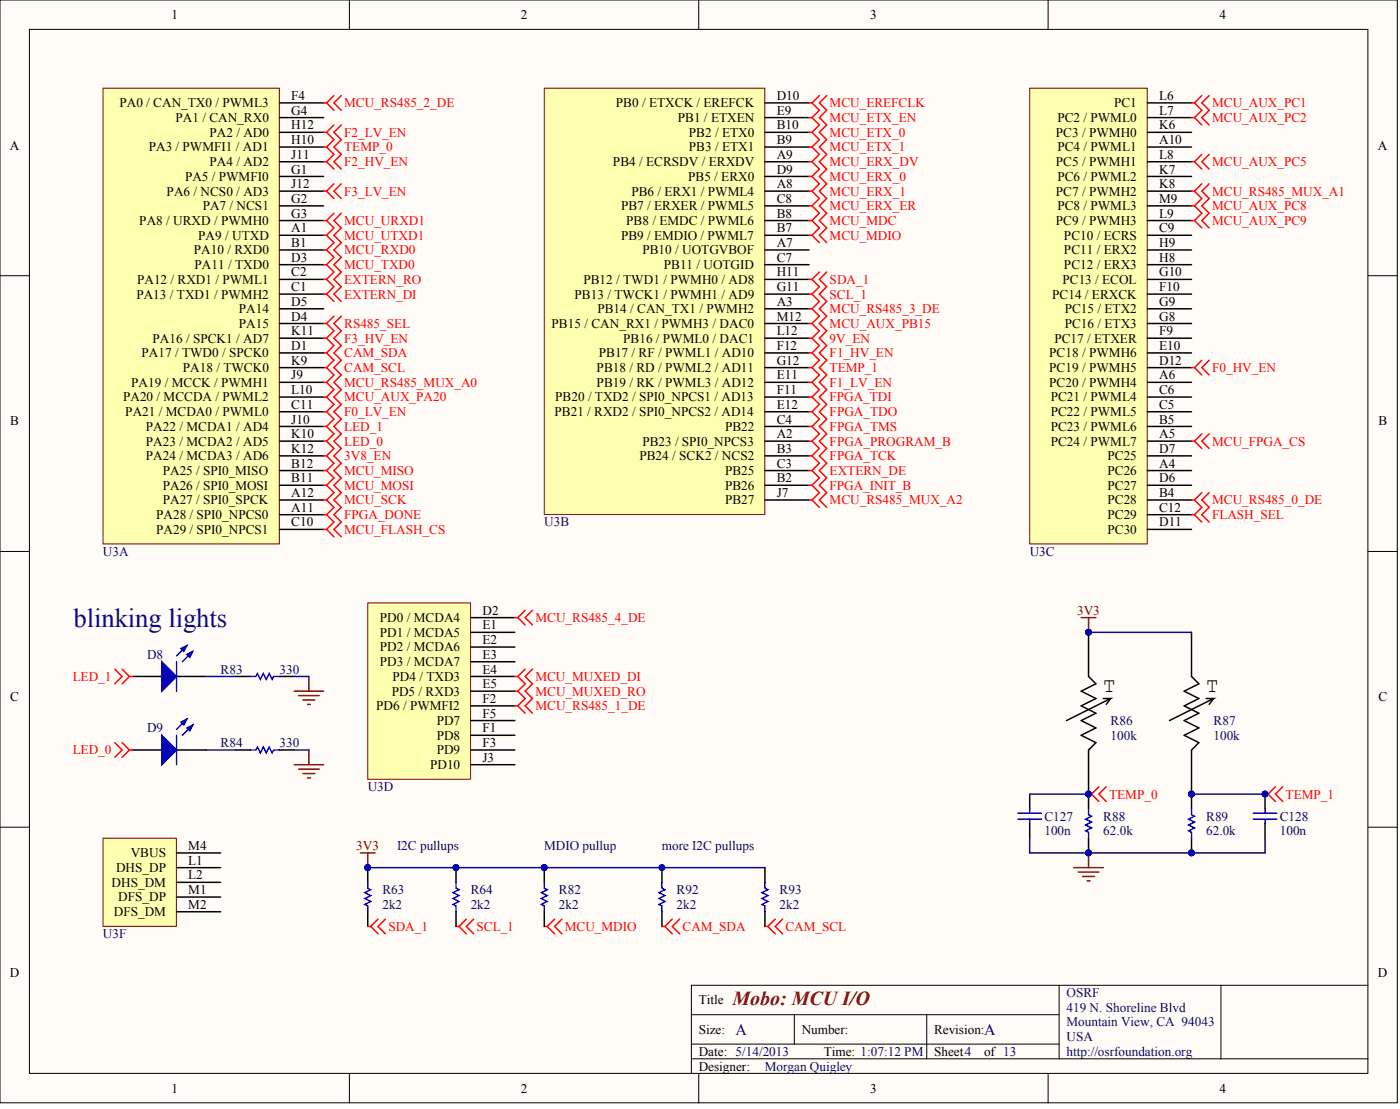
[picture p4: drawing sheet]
<svg xmlns="http://www.w3.org/2000/svg" width="401mm" height="318mm" viewBox="0 0 401 318" stroke-linecap="round" stroke-linejoin="round" font-family="sans-serif">
<g fill="#fffcf8" stroke="#000" stroke-width=".29">
<path d="M0 0h400.7v316.1h-400.7z"/>
<path d="M8.4 8.4h383.9v299.2h-383.9z"/>
</g>
<g fill="none" stroke="#000" stroke-width=".29">
<path d="M100.2 0v8.4M200.4 0v8.4M300.5 0v8.4M0 79h8.4M392.3 79h8.4M0 158.1h8.4M392.3 158.1h8.4M0 237.1h8.4M392.3 237.1h8.4M198.3 290.8h105.4M198.3 299.3h105.4M227.8 290.8v8.5"/>
<path d="M265.7 290.8v12.7M303.7 282.4v21.1M350.1 282.4h-151.8v25.3M392.3 282.4h-42.2v21.1M100.2 307.7v8.4M198.3 303.5h194M200.4 307.7v8.4M300.5 307.7v8.4"/>
</g>
<path d="M95.8 99l-2.2 2.2M97.9 99l-2.1 2.2 2.1 2.1-2.1 2.1 2.1 2.1M92.8 101.2h.8M92.8 105.4h.8M93.6 101.2l2.2 2.1-2.2 2.1M93.6 105.4l2.2 2.1" fill="none" stroke="#f00" stroke-width=".42"/>
<path d="M29.5 25.3h50.6v130.6h-50.6z" fill="#ffffb0" stroke="#800000" stroke-width=".29"/>
<g fill="none" stroke="#000" stroke-width=".42">
<path d="M80.1 37.9h12.7M80.1 33.7h12.7M80.1 29.5h12.7M80.1 42.1h12.7M80.1 54.8h12.7M80.1 46.4h12.7M80.1 59h12.7M80.1 50.6h12.7M80.1 75.9h12.7M80.1 71.6h12.7M80.1 63.2h12.7M80.1 67.4h12.7"/>
<path d="M80.1 92.7h12.7M80.1 96.9h12.7M80.1 88.5h12.7M80.1 80.1h12.7M80.1 84.3h12.7M80.1 105.4h12.7M80.1 101.2h12.7M80.1 118h12.7M80.1 109.6h12.7M80.1 113.8h12.7M80.1 139.1h12.7M80.1 122.2h12.7"/>
<path d="M80.1 134.9h12.7M80.1 130.7h12.7M80.1 126.4h12.7M80.1 151.7h12.7M80.1 147.5h12.7M80.1 143.3h12.7"/>
</g>
<path d="M156.1 25.3h63.2v122.2h-63.2z" fill="#ffffb0" stroke="#800000" stroke-width=".29"/>
<g fill="none" stroke="#000" stroke-width=".42">
<path d="M219.3 37.9h12.7M219.3 33.7h12.7M219.3 29.5h12.7M219.3 50.6h12.7M219.3 59h12.7M219.3 42.1h12.7M219.3 46.4h12.7M219.3 54.8h12.7M219.3 63.2h12.7M219.3 75.9h12.7M219.3 67.4h12.7M219.3 71.6h12.7"/>
<path d="M219.3 92.7h12.7M219.3 80.1h12.7M219.3 96.9h12.7M219.3 84.3h12.7M219.3 88.5h12.7M219.3 118h12.7M219.3 109.6h12.7M219.3 105.4h12.7M219.3 113.8h12.7M219.3 101.2h12.7M219.3 122.2h12.7M219.3 134.9h12.7"/>
<path d="M219.3 139.1h12.7M219.3 130.7h12.7M219.3 126.4h12.7M219.3 143.3h12.7"/>
</g>
<path d="M295.3 25.3h33.7v130.6h-33.7z" fill="#ffffb0" stroke="#800000" stroke-width=".29"/>
<g fill="none" stroke="#000" stroke-width=".42">
<path d="M329 37.9h12.7M329 29.5h12.7M329 33.7h12.7M329 50.6h12.7M329 54.8h12.7M329 59h12.7M329 42.1h12.7M329 46.4h12.7M329 67.4h12.7M329 71.6h12.7M329 75.9h12.7M329 63.2h12.7"/>
<path d="M329 92.7h12.7M329 88.5h12.7M329 80.1h12.7M329 96.9h12.7M329 84.3h12.7M329 118h12.7M329 101.2h12.7M329 105.4h12.7M329 113.8h12.7M329 109.6h12.7M329 130.7h12.7M329 139.1h12.7"/>
<path d="M329 122.2h12.7M329 126.4h12.7M329 134.9h12.7M329 147.5h12.7M329 151.7h12.7M329 143.3h12.7"/>
</g>
<path d="M105.5 172.8h29.4v50.5h-29.4z" fill="#ffffb0" stroke="#800000" stroke-width=".29"/>
<path d="M135 177h12.6M135 198.1h12.6M135 193.9h12.6M135 189.7h12.6M135 185.5h12.6M135 181.2h12.6M135 210.7h12.6M135 219.2h12.6M135 215h12.6M135 202.3h12.6M135 206.5h12.6" fill="none" stroke="#000" stroke-width=".42"/>
<path d="M29.5 240.2h21.1v25.3h-21.1z" fill="#ffffb0" stroke="#800000" stroke-width=".29"/>
<g fill="none" stroke="#000" stroke-width=".42">
<path d="M38 193.9h8.4M50.6 193.9h8.5M67.5 193.9h4.2M80.1 193.9h4.3M312.1 181.2v12.7l2.2 2.1-4.3 2.1 4.3 2.1-4.3 2.1 4.3 2.1-4.3 2.1 4.3 2.1-4.3 2.1 4.3 2.1-2.2 2.2v16.8M341.7 181.2v12.7l2.1 2.1-4.2 2.1 4.2 2.1-4.2 2.1 4.2 2.1-4.2 2.1 4.2 2.1-4.2 2.1 4.2 2.1-2.1 2.2v16.8M38 215h8.4M50.6 215h8.5M67.5 215h4.2M80.1 215h4.3M316.4 200.2h2.1l-12.7 6.3M318.5 200.2l-1.3 1.7"/>
<path d="M345.9 200.2h2.1l-12.7 6.3M348 200.2l-1.3 1.7M295.3 227.6v4.2M295.3 236v4.2M362.8 227.6v4.2M362.8 236v4.2M50.6 252.9h12.7M50.6 248.7h12.7M50.6 244.5h12.7M50.6 257.1h12.7M105.5 248.7v4.2M130.8 248.7v4.2"/>
<path d="M156.1 248.7v4.2M189.8 248.7v4.2M219.3 248.7v4.2M312.1 240.2v4.3M341.7 240.2v4.3M50.6 261.3h12.7M105.5 261.3v4.2M130.8 261.3v4.2M156.1 261.3v4.2M189.8 261.3v4.2M219.3 261.3v4.2"/>
</g>
<g fill="none" stroke="#f00" stroke-width=".42">
<path d="M92.8 37.9h.8M92.8 29.5h.8M93.6 37.9l2.2 2.1-2.2 2.1M93.6 29.5l2.2 2.1M95.8 35.8l-2.2 2.1M95.8 27.4l-2.2 2.1M97.9 35.8l-2.1 2.1 2.1 2.1-2.1 2.1 2.1 2.1-2.1 2.2 2.1 2.1M97.9 27.4l-2.1 2.1 2.1 2.1M232 37.9h.8M232 29.5h.8M232 33.7h.8M232.8 29.5l2.2 2.1-2.2 2.1"/>
<path d="M232.8 33.7l2.2 2.1-2.2 2.1M232.8 37.9l2.2 2.1-2.2 2.1M235 27.4l-2.2 2.1M237.1 27.4l-2.1 2.1 2.1 2.1-2.1 2.1 2.1 2.1-2.1 2.1 2.1 2.1-2.1 2.1 2.1 2.1-2.1 2.2 2.1 2.1-2.1 2.1 2.1 2.1-2.1 2.1 2.1 2.1-2.1 2.1 2.1 2.1-2.1 2.1 2.1 2.1-2.1 2.1 2.1 2.1M341.7 29.5h.8M341.7 33.7h.8M342.5 33.7l2.1 2.1M342.5 29.5l2.1 2.1-2.1 2.1M344.6 27.4l-2.1 2.1M346.7 27.4l-2.1 2.1 2.1 2.1-2.1 2.1 2.1 2.1M92.8 46.4h.8M92.8 54.8h.8"/>
<path d="M92.8 42.1h.8M93.6 46.4l2.2 2.1M93.6 42.1l2.2 2.1-2.2 2.2M93.6 54.8l2.2 2.1M95.8 52.7l-2.2 2.1M97.9 52.7l-2.1 2.1 2.1 2.1M232 46.4h.8M232 54.8h.8M232 42.1h.8M232 50.6h.8M232 59h.8M232.8 42.1l2.2 2.1-2.2 2.2"/>
<path d="M232.8 46.4l2.2 2.1-2.2 2.1M232.8 50.6l2.2 2.1-2.2 2.1M232.8 54.8l2.2 2.1-2.2 2.1M232.8 59l2.2 2.1-2.2 2.1M341.7 46.4h.8M341.7 54.8h.8M341.7 59h.8M342.5 54.8l2.1 2.1-2.1 2.1M342.5 59l2.1 2.1-2.1 2.1M342.5 46.4l2.1 2.1M344.6 52.7l-2.1 2.1M344.6 44.2l-2.1 2.2"/>
<path d="M346.7 52.7l-2.1 2.1 2.1 2.1-2.1 2.1 2.1 2.1-2.1 2.1 2.1 2.1M346.7 44.2l-2.1 2.2 2.1 2.1M92.8 63.2h.8M92.8 67.4h.8M92.8 75.9h.8M92.8 71.6h.8M93.6 63.2l2.2 2.1-2.2 2.1M93.6 67.4l2.2 2.1-2.2 2.1M93.6 75.9l2.2 2.1-2.2 2.1M93.6 71.6l2.2 2.2-2.2 2.1M95.8 61.1l-2.2 2.1M97.9 61.1l-2.1 2.1 2.1 2.1-2.1 2.1 2.1 2.1-2.1 2.1 2.1 2.2-2.1 2.1 2.1 2.1-2.1 2.1 2.1 2.1-2.1 2.1 2.1 2.1"/>
<path d="M232 63.2h.8M232 67.4h.8M232.8 63.2l2.2 2.1-2.2 2.1M232.8 67.4l2.2 2.1M235 78l-2.2 2.1M237.1 78l-2.1 2.1 2.1 2.1-2.1 2.1 2.1 2.1-2.1 2.1 2.1 2.1-2.1 2.1 2.1 2.1-2.1 2.1 2.1 2.1-2.1 2.2 2.1 2.1-2.1 2.1 2.1 2.1-2.1 2.1 2.1 2.1-2.1 2.1 2.1 2.1-2.1 2.1 2.1 2.1-2.1 2.1 2.1 2.1-2.1 2.1 2.1 2.1-2.1 2.2 2.1 2.1-2.1 2.1 2.1 2.1-2.1 2.1 2.1 2.1-2.1 2.1 2.1 2.1M341.7 63.2h.8M342.5 63.2l2.1 2.1M92.8 80.1h.8M92.8 84.3h.8M92.8 96.9h.8M92.8 92.7h.8"/>
<path d="M93.6 80.1l2.2 2.1-2.2 2.1M93.6 84.3l2.2 2.1M93.6 96.9l2.2 2.1M93.6 92.7l2.2 2.1-2.2 2.1M95.8 90.6l-2.2 2.1M97.9 90.6l-2.1 2.1 2.1 2.1-2.1 2.1 2.1 2.1M232 80.1h.8M232 84.3h.8M232 96.9h.8M232 88.5h.8M232 92.7h.8M232.8 80.1l2.2 2.1-2.2 2.1"/>
<path d="M232.8 84.3l2.2 2.1-2.2 2.1M232.8 96.9l2.2 2.1-2.2 2.2M232.8 92.7l2.2 2.1-2.2 2.1M232.8 88.5l2.2 2.1-2.2 2.1M92.8 118h.8M92.8 109.6h.8M92.8 113.8h.8M93.6 118l2.2 2.1-2.2 2.1M93.6 113.8l2.2 2.1-2.2 2.1M93.6 109.6l2.2 2.1-2.2 2.1M95.8 107.5l-2.2 2.1M97.9 107.5l-2.1 2.1 2.1 2.1-2.1 2.1 2.1 2.1-2.1 2.1 2.1 2.1-2.1 2.1 2.1 2.1-2.1 2.1 2.1 2.1-2.1 2.2 2.1 2.1-2.1 2.1 2.1 2.1-2.1 2.1 2.1 2.1-2.1 2.1 2.1 2.1-2.1 2.1 2.1 2.1-2.1 2.1 2.1 2.1"/>
<path d="M232 101.2h.8M232 105.4h.8M232 118h.8M232 109.6h.8M232 113.8h.8M232.8 101.2l2.2 2.1-2.2 2.1M232.8 109.6l2.2 2.1-2.2 2.1M232.8 105.4l2.2 2.1-2.2 2.1M232.8 113.8l2.2 2.1-2.2 2.1M232.8 118l2.2 2.1-2.2 2.1M341.7 105.4h.8M342.5 105.4l2.1 2.1"/>
<path d="M344.6 103.3l-2.1 2.1M346.7 103.3l-2.1 2.1 2.1 2.1M92.8 134.9h.8M92.8 139.1h.8M92.8 130.7h.8M92.8 122.2h.8M92.8 126.4h.8M93.6 139.1l2.2 2.1-2.2 2.1M93.6 134.9l2.2 2.1-2.2 2.1M93.6 130.7l2.2 2.1-2.2 2.1M93.6 126.4l2.2 2.1-2.2 2.2M93.6 122.2l2.2 2.1-2.2 2.1"/>
<path d="M232 134.9h.8M232 139.1h.8M232 130.7h.8M232 122.2h.8M232 126.4h.8M232.8 134.9l2.2 2.1-2.2 2.1M232.8 130.7l2.2 2.1-2.2 2.1M232.8 126.4l2.2 2.1-2.2 2.2M232.8 122.2l2.2 2.1-2.2 2.1M232.8 139.1l2.2 2.1-2.2 2.1M341.7 126.4h.8M342.5 126.4l2.1 2.1"/>
<path d="M344.6 124.3l-2.1 2.1M346.7 124.3l-2.1 2.1 2.1 2.1M92.8 151.7h.8M92.8 143.3h.8M92.8 147.5h.8M93.6 151.7l2.2 2.1M93.6 147.5l2.2 2.1-2.2 2.1M93.6 143.3l2.2 2.1-2.2 2.1M232 143.3h.8M232.8 143.3l2.2 2.1M341.7 143.3h.8M341.7 147.5h.8"/>
<path d="M342.5 147.5l2.1 2.1M342.5 143.3l2.1 2.1-2.1 2.1M344.6 141.2l-2.1 2.1M346.7 141.2l-2.1 2.1 2.1 2.1-2.1 2.1 2.1 2.1M147.6 177h.9M148.5 177l2.1 2.1M150.6 174.9l-2.1 2.1M152.7 174.9l-2.1 2.1 2.1 2.1M32.9 191.8l2.1 2.1-2.1 2.1M35 191.8l2.1 2.1M37.1 193.9h.9M37.1 193.9l-2.1 2.1"/>
<path d="M147.6 198.1h.9M147.6 193.9h.9M148.5 198.1l2.1 2.1-2.1 2.1M148.5 193.9l2.1 2.1-2.1 2.1M150.6 191.8l-2.1 2.1M152.7 191.8l-2.1 2.1 2.1 2.1-2.1 2.1 2.1 2.1-2.1 2.1 2.1 2.1M32.9 212.8l2.1 2.2-2.1 2.1M35 212.8l2.1 2.2M37.1 215l-2.1 2.1M37.1 215h.9M147.6 202.3h.9M148.5 202.3l2.1 2.1"/>
<path d="M312.1 227.6h.9M313 227.6l2.1 2.1M315.1 225.5l-2.1 2.1M317.2 225.5l-2.1 2.1 2.1 2.1M362.8 227.6h.8M363.6 227.6l2.1 2.1M365.7 225.5l-2.1 2.1M367.8 225.5l-2.1 2.1 2.1 2.1M105.5 265.5h.8M106.3 265.5l2.1 2.1M108.4 263.4l-2.1 2.1M110.5 263.4l-2.1 2.1 2.1 2.1"/>
<path d="M130.8 265.5h.8M131.6 265.5l2.1 2.1M133.7 263.4l-2.1 2.1M135.8 263.4l-2.1 2.1 2.1 2.1M156.1 265.5h.8M156.9 265.5l2.1 2.1M159 263.4l-2.1 2.1M161.1 263.4l-2.1 2.1 2.1 2.1M189.8 265.5h.9M190.7 265.5l2.1 2.1M192.8 263.4l-2.1 2.1M194.9 263.4l-2.1 2.1 2.1 2.1"/>
<path d="M219.3 265.5h.9M220.2 265.5l2.1 2.1M222.3 263.4l-2.1 2.1M224.4 263.4l-2.1 2.1 2.1 2.1"/>
</g>
<g fill="#000080" stroke="#000080" stroke-width=".29">
<circle cx="105.4" cy="248.7" r=".82"/>
<circle cx="130.7" cy="248.7" r=".82"/>
<circle cx="156.1" cy="248.7" r=".82"/>
<circle cx="341.7" cy="227.6" r=".82"/>
<circle cx="312.1" cy="181.2" r=".82"/>
<circle cx="312.1" cy="227.6" r=".82"/>
<circle cx="312.1" cy="244.4" r=".82"/>
<circle cx="341.7" cy="244.4" r=".82"/>
<circle cx="362.7" cy="227.6" r=".82"/>
<circle cx="189.8" cy="248.7" r=".82"/>
</g>
<g fill="none" stroke="#00f" stroke-width=".42">
<path d="M50.6 189.7v8.4M53.6 185l-3 3M55.3 186.7l-3 3M71.7 193.9h1.7l.4-.9 .9 1.7 .8-1.7 .9 1.7 .8-1.7 .8 1.7 .5-.8h1.6M50.6 210.7v8.5M53.6 206.1l-3 3M55.3 207.8l-3 2.9M71.7 215h1.7l.4-.9 .9 1.7 .8-1.7 .9 1.7 .8-1.7 .8 1.7 .5-.8h1.6M291.9 233.1h6.8M291.9 234.8h6.8M295.3 231.8v1.3M295.3 234.8v1.2"/>
<path d="M312.1 231.8v1.7l.9 .4-1.7 .9 1.7 .8-1.7 .9 1.7 .8-1.7 .8 .8 .5v1.6M341.7 231.8v1.7l.8 .4-1.7 .9 1.7 .8-1.7 .9 1.7 .8-1.7 .8 .9 .5v1.6M359.4 233.1h6.7M359.4 234.8h6.7M362.8 231.8v1.3M362.8 234.8v1.2M105.5 252.9v1.7l.8 .4-1.7 .8 1.7 .9-1.7 .8 1.7 .9-1.7 .8 .9 .4v1.7M130.8 252.9v1.7l.8 .4-1.7 .8 1.7 .9-1.7 .8 1.7 .9-1.7 .8 .9 .4v1.7M156.1 252.9v1.7l.8 .4-1.7 .8 1.7 .9-1.7 .8 1.7 .9-1.7 .8 .9 .4v1.7M189.8 252.9v1.7l.9 .4-1.7 .8 1.7 .9-1.7 .8 1.7 .9-1.7 .8 .8 .4v1.7M219.3 252.9v1.7l.9 .4-1.7 .8 1.7 .9-1.7 .8 1.7 .9-1.7 .8 .8 .4v1.7"/>
</g>
<g fill="none" stroke="#800000" stroke-width=".42">
<path d="M310 177h4.3M312.1 177v4.2M84.4 198.1h8.4M85.6 199.4h5.9M88.6 193.9v4.2M84.4 219.2h8.4M86.9 200.6h3.4M88.2 201.9h.8M88.6 215v4.2M85.6 220.4h5.9M86.9 221.7h3.4M88.2 223h.8"/>
<path d="M103.3 244.5h4.3M105.5 244.5v4.2M307.9 248.7h8.5M309.2 249.9h5.9M310.5 251.2h3.3M311.7 252.5h.9M312.1 244.5v4.2"/>
</g>
<path d="M59.1 193.9h8.4M84.4 193.9h4.2M312.1 181.2h29.6M59.1 215h8.4M84.4 215h4.2M295.3 227.6h16.8M341.7 227.6h21.1M105.5 248.7h113.8M295.3 240.2v4.3h67.5v-4.3" fill="none" stroke="#000080" stroke-width=".42"/>
<g fill="#00f" stroke="#00f" stroke-width=".42">
<path d="M46.4 189.7l4.2 4.2-4.2 4.2z"/>
<path d="M53.6 187.6l1.7-.9-.9 1.7z"/>
<path d="M51.9 185.9l1.7-.9-.9 1.7z"/>
<path d="M46.4 210.7l4.2 4.3-4.2 4.2z"/>
<path d="M53.6 208.6l1.7-.8-.9 1.7z"/>
<path d="M51.9 206.9l1.7-.8-.9 1.7z"/>
</g>
<text font-size="7.6" fill="#000080" x="21.1" y="179.6">blinking lights</text>
<g font-size="5.9">
<text x="316.4" y="198.4">T</text>
<text x="345.9" y="198.4">T</text>
</g>
<text font-size="5.7" fill="#800000" x="210.1" y="287.9">Mobo: MCU I/O</text>
<g font-size="4.6" fill="#000080">
<text x="210.9" y="296.6">A</text>
<text x="282.2" y="296.6">A</text>
</g>
<g font-size="3.8">
<text x="49.1" y="5.5">1</text>
<text x="149.3" y="5.5">2</text>
<text x="249.5" y="5.5">3</text>
<text x="349.7" y="5.5">4</text>
<text x="83.5" y="28.7">F4</text>
<text x="222.7" y="28.7">D10</text>
<text x="332.4" y="28.7">L6</text>
<text x="34.3" y="30.8">PA0 / CAN_TX0 / PWML3</text>
<text x="50.3" y="35">PA1 / CAN_RX0</text>
<text x="83.5" y="32.9">G4</text>
<text x="176.6" y="30.8">PB0 / ETXCK / EREFCK</text>
<text x="194.4" y="35">PB1 / ETXEN</text>
<text x="222.7" y="32.9">E9</text>
<text x="303.2" y="35">PC2 / PWML0</text>
<text x="319.5" y="30.8">PC1</text>
<text x="332.4" y="32.9">L7</text>
<text x="60.1" y="39.2">PA2 / AD0</text>
<text x="83.5" y="37.1">H12</text>
<text x="83.5" y="41.3">H10</text>
<text x="197.5" y="39.2">PB2 / ETX0</text>
<text x="222.7" y="37.1">B10</text>
<text x="222.7" y="41.3">B9</text>
<text x="302.8" y="39.2">PC3 / PWMH0</text>
<text x="332.4" y="37.1">K6</text>
<text x="332.4" y="41.3">A10</text>
<text x="2.8" y="42.9">A</text>
<text x="42.7" y="43.4">PA3 / PWMFI1 / AD1</text>
<text x="60.1" y="47.6">PA4 / AD2</text>
<text x="83.5" y="45.5">J11</text>
<text x="175.8" y="47.6">PB4 / ECRSDV / ERXDV</text>
<text x="197.5" y="43.4">PB3 / ETX1</text>
<text x="222.7" y="45.5">A9</text>
<text x="302.8" y="47.6">PC5 / PWMH1</text>
<text x="303.2" y="43.4">PC4 / PWML1</text>
<text x="332.4" y="45.5">L8</text>
<text x="395.1" y="42.9">A</text>
<text x="53.1" y="51.8">PA5 / PWMFI0</text>
<text x="83.5" y="53.9">J12</text>
<text x="83.5" y="49.7">G1</text>
<text x="197.3" y="51.8">PB5 / ERX0</text>
<text x="222.7" y="49.7">D9</text>
<text x="222.7" y="53.9">A8</text>
<text x="303.2" y="51.8">PC6 / PWML2</text>
<text x="332.4" y="49.7">K7</text>
<text x="332.4" y="53.9">K8</text>
<text x="47.8" y="56.1">PA6 / NCS0 / AD3</text>
<text x="83.5" y="58.2">G2</text>
<text x="181" y="56.1">PB6 / ERX1 / PWML4</text>
<text x="222.7" y="58.2">C8</text>
<text x="302.8" y="56.1">PC7 / PWMH2</text>
<text x="332.4" y="58.2">M9</text>
<text x="39.9" y="64.5">PA8 / URXD / PWMH0</text>
<text x="58.1" y="60.3">PA7 / NCS1</text>
<text x="83.5" y="62.4">G3</text>
<text x="178.1" y="60.3">PB7 / ERXER / PWML5</text>
<text x="179.6" y="64.5">PB8 / EMDC / PWML6</text>
<text x="222.7" y="62.4">B8</text>
<text x="302.8" y="64.5">PC9 / PWMH3</text>
<text x="303.2" y="60.3">PC8 / PWML3</text>
<text x="332.4" y="62.4">L9</text>
<text x="56.9" y="68.7">PA9 / UTXD</text>
<text x="83.5" y="70.8">B1</text>
<text x="83.5" y="66.6">A1</text>
<text x="178.1" y="68.7">PB9 / EMDIO / PWML7</text>
<text x="222.7" y="66.6">B7</text>
<text x="222.7" y="70.8">A7</text>
<text x="305.1" y="68.7">PC10 / ECRS</text>
<text x="332.4" y="66.6">C9</text>
<text x="332.4" y="70.8">H9</text>
<text x="55.6" y="72.9">PA10 / RXD0</text>
<text x="55.8" y="77.1">PA11 / TXD0</text>
<text x="83.5" y="75">D3</text>
<text x="184.2" y="72.9">PB10 / UOTGVBOF</text>
<text x="190.4" y="77.1">PB11 / UOTGID</text>
<text x="222.7" y="75">C7</text>
<text x="305.1" y="72.9">PC11 / ERX2</text>
<text x="305.1" y="77.1">PC12 / ERX3</text>
<text x="332.4" y="75">H8</text>
<text x="39.3" y="81.3">PA12 / RXD1 / PWML1</text>
<text x="83.5" y="79.2">C2</text>
<text x="83.5" y="83.4">C1</text>
<text x="167.3" y="81.3">PB12 / TWD1 / PWMH0 / AD8</text>
<text x="222.7" y="79.2">H11</text>
<text x="222.7" y="83.4">G11</text>
<text x="304.7" y="81.3">PC13 / ECOL</text>
<text x="332.4" y="79.2">G10</text>
<text x="332.4" y="83.4">F10</text>
<text x="39.1" y="85.6">PA13 / TXD1 / PWMH2</text>
<text x="68.5" y="89.8">PA14</text>
<text x="83.5" y="87.7">D5</text>
<text x="164.8" y="85.6">PB13 / TWCK1 / PWMH1 / AD9</text>
<text x="171.3" y="89.8">PB14 / CAN_TX1 / PWMH2</text>
<text x="222.7" y="87.7">A3</text>
<text x="301.7" y="85.6">PC14 / ERXCK</text>
<text x="305.3" y="89.8">PC15 / ETX2</text>
<text x="332.4" y="87.7">G9</text>
<text x="68.5" y="94">PA15</text>
<text x="83.5" y="91.9">D4</text>
<text x="158.2" y="94">PB15 / CAN_RX1 / PWMH3 / DAC0</text>
<text x="222.7" y="91.9">M12</text>
<text x="305.3" y="94">PC16 / ETX3</text>
<text x="332.4" y="91.9">G8</text>
<text x="43.7" y="98.2">PA16 / SPCK1 / AD7</text>
<text x="83.5" y="100.3">D1</text>
<text x="83.5" y="96.1">K11</text>
<text x="178.7" y="98.2">PB16 / PWML0 / DAC1</text>
<text x="222.7" y="96.1">L12</text>
<text x="222.7" y="100.3">F12</text>
<text x="302.4" y="98.2">PC17 / ETXER</text>
<text x="332.4" y="100.3">E10</text>
<text x="332.4" y="96.1">F9</text>
<text x="40.6" y="102.4">PA17 / TWD0 / SPCK0</text>
<text x="52.4" y="106.6">PA18 / TWCK0</text>
<text x="83.5" y="104.5">K9</text>
<text x="171.1" y="106.6">PB18 / RD / PWML2 / AD11</text>
<text x="171.7" y="102.4">PB17 / RF / PWML1 / AD10</text>
<text x="222.7" y="104.5">G12</text>
<text x="300.9" y="102.4">PC18 / PWMH6</text>
<text x="300.9" y="106.6">PC19 / PWMH5</text>
<text x="332.4" y="104.5">D12</text>
<text x="37.6" y="110.8">PA19 / MCCK / PWMH1</text>
<text x="83.5" y="108.7">J9</text>
<text x="83.5" y="113">L10</text>
<text x="171.1" y="110.8">PB19 / RK / PWML3 / AD12</text>
<text x="222.7" y="108.7">E11</text>
<text x="222.7" y="113">F11</text>
<text x="300.9" y="110.8">PC20 / PWMH4</text>
<text x="332.4" y="113">C6</text>
<text x="332.4" y="108.7">A6</text>
<text x="35.3" y="115.1">PA20 / MCCDA / PWML2</text>
<text x="35.9" y="119.3">PA21 / MCDA0 / PWML0</text>
<text x="83.5" y="117.2">C11</text>
<text x="159" y="119.3">PB21 / RXD2 / SPI0_NPCS2 / AD14</text>
<text x="159.2" y="115.1">PB20 / TXD2 / SPI0_NPCS1 / AD13</text>
<text x="222.7" y="117.2">E12</text>
<text x="301.3" y="119.3">PC22 / PWML5</text>
<text x="301.3" y="115.1">PC21 / PWML4</text>
<text x="332.4" y="117.2">C5</text>
<text x="3" y="121.9">B</text>
<text x="41.8" y="123.5">PA22 / MCDA1 / AD4</text>
<text x="83.5" y="121.4">J10</text>
<text x="83.5" y="125.6">K10</text>
<text x="207.9" y="123.5">PB22</text>
<text x="222.7" y="121.4">C4</text>
<text x="222.7" y="125.6">A2</text>
<text x="301.3" y="123.5">PC23 / PWML6</text>
<text x="332.4" y="121.4">B5</text>
<text x="332.4" y="125.6">A5</text>
<text x="395.2" y="121.9">B</text>
<text x="41.8" y="131.9">PA24 / MCDA3 / AD6</text>
<text x="41.8" y="127.7">PA23 / MCDA2 / AD5</text>
<text x="83.5" y="129.8">K12</text>
<text x="183.4" y="131.9">PB24 / SCK2 / NCS2</text>
<text x="184.2" y="127.7">PB23 / SPI0_NPCS3</text>
<text x="222.7" y="129.8">B3</text>
<text x="301.3" y="127.7">PC24 / PWML7</text>
<text x="317.6" y="131.9">PC25</text>
<text x="332.4" y="129.8">D7</text>
<text x="46.7" y="136.1">PA25 / SPI0_MISO</text>
<text x="83.5" y="134">B12</text>
<text x="207.9" y="136.1">PB25</text>
<text x="222.7" y="134">C3</text>
<text x="317.6" y="136.1">PC26</text>
<text x="332.4" y="134">A4</text>
<text x="46.7" y="140.4">PA26 / SPI0_MOSI</text>
<text x="83.5" y="138.2">B11</text>
<text x="83.5" y="142.5">A12</text>
<text x="207.9" y="140.4">PB26</text>
<text x="222.7" y="142.5">J7</text>
<text x="222.7" y="138.2">B2</text>
<text x="317.6" y="140.4">PC27</text>
<text x="332.4" y="138.2">D6</text>
<text x="332.4" y="142.5">B4</text>
<text x="44.8" y="148.8">PA28 / SPI0_NPCS0</text>
<text x="46.7" y="144.6">PA27 / SPI0_SPCK</text>
<text x="83.5" y="146.7">A11</text>
<text x="207.9" y="144.6">PB27</text>
<text x="317.6" y="148.8">PC29</text>
<text x="317.6" y="144.6">PC28</text>
<text x="332.4" y="146.7">C12</text>
<text x="44.8" y="153">PA29 / SPI0_NPCS1</text>
<text x="83.5" y="150.9">C10</text>
<text x="317.6" y="153">PC30</text>
<text x="332.4" y="150.9">D11</text>
<text x="109" y="178.3">PD0 / MCDA4</text>
<text x="138.4" y="176.2">D2</text>
<text x="109" y="182.5">PD1 / MCDA5</text>
<text x="138.4" y="184.6">E2</text>
<text x="138.4" y="180.4">E1</text>
<text x="109" y="190.9">PD3 / MCDA7</text>
<text x="109" y="186.7">PD2 / MCDA6</text>
<text x="138.4" y="188.8">E3</text>
<text x="112.5" y="195.1">PD4 / TXD3</text>
<text x="138.4" y="197.3">E5</text>
<text x="138.4" y="193">E4</text>
<text x="3" y="201">C</text>
<text x="107.9" y="203.6">PD6 / PWMFI2</text>
<text x="112.3" y="199.4">PD5 / RXD3</text>
<text x="138.4" y="201.5">F2</text>
<text x="395.2" y="201">C</text>
<text x="125.2" y="207.8">PD7</text>
<text x="138.4" y="209.9">F1</text>
<text x="138.4" y="205.7">F5</text>
<text x="125.2" y="212">PD8</text>
<text x="138.4" y="214.1">F3</text>
<text x="123.3" y="220.4">PD10</text>
<text x="125.2" y="216.2">PD9</text>
<text x="138.4" y="218.3">J3</text>
<text x="37.5" y="245.7">VBUS</text>
<text x="54" y="243.6">M4</text>
<text x="33.3" y="249.9">DHS_DP</text>
<text x="54" y="247.8">L1</text>
<text x="32" y="254.2">DHS_DM</text>
<text x="54" y="252">L2</text>
<text x="54" y="256.3">M1</text>
<text x="32.6" y="262.6">DFS_DM</text>
<text x="33.9" y="258.4">DFS_DP</text>
<text x="54" y="260.5">M2</text>
<text x="2.8" y="280">D</text>
<text x="395.1" y="280">D</text>
<text x="200.4" y="287.9">Title</text>
<text x="200.4" y="296.3">Size:</text>
<text x="229.9" y="296.3">Number:</text>
<text x="267.9" y="296.3">Revision:</text>
<text x="200.4" y="302.6">Date: 5/14/2013</text>
<text x="236.2" y="302.6">Time: 1:07:12 PM</text>
<text x="267.9" y="302.6">Sheet4</text>
<text x="282.2" y="302.6">of 13</text>
<text x="200.4" y="306.8">Designer:</text>
<text x="49.1" y="313.2">1</text>
<text x="149.3" y="313.2">2</text>
<text x="249.5" y="313.2">3</text>
<text x="349.7" y="313.2">4</text>
</g>
<g font-size="3.8" fill="#f00">
<text x="98.7" y="30.8">MCU_RS485_2_DE</text>
<text x="237.9" y="30.8">MCU_EREFCLK</text>
<text x="237.9" y="35">MCU_ETX_EN</text>
<text x="347.6" y="35">MCU_AUX_PC2</text>
<text x="347.6" y="30.8">MCU_AUX_PC1</text>
<text x="98.7" y="39.2">F2_LV_EN</text>
<text x="237.9" y="39.2">MCU_ETX_0</text>
<text x="98.7" y="47.6">F2_HV_EN</text>
<text x="98.7" y="43.4">TEMP_0</text>
<text x="237.9" y="43.4">MCU_ETX_1</text>
<text x="237.9" y="47.6">MCU_ERX_DV</text>
<text x="347.6" y="47.6">MCU_AUX_PC5</text>
<text x="237.9" y="51.8">MCU_ERX_0</text>
<text x="98.7" y="56.1">F3_LV_EN</text>
<text x="237.9" y="56.1">MCU_ERX_1</text>
<text x="347.6" y="56.1">MCU_RS485_MUX_A1</text>
<text x="98.7" y="64.5">MCU_URXD1</text>
<text x="237.9" y="60.3">MCU_ERX_ER</text>
<text x="237.9" y="64.5">MCU_MDC</text>
<text x="347.6" y="60.3">MCU_AUX_PC8</text>
<text x="347.6" y="64.5">MCU_AUX_PC9</text>
<text x="98.7" y="68.7">MCU_UTXD1</text>
<text x="237.9" y="68.7">MCU_MDIO</text>
<text x="98.7" y="77.1">MCU_TXD0</text>
<text x="98.7" y="72.9">MCU_RXD0</text>
<text x="98.7" y="81.3">EXTERN_RO</text>
<text x="237.9" y="81.3">SDA_1</text>
<text x="98.7" y="85.6">EXTERN_DI</text>
<text x="237.9" y="85.6">SCL_1</text>
<text x="237.9" y="89.8">MCU_RS485_3_DE</text>
<text x="98.7" y="94">RS485_SEL</text>
<text x="237.9" y="94">MCU_AUX_PB15</text>
<text x="98.7" y="98.2">F3_HV_EN</text>
<text x="237.9" y="98.2">9V_EN</text>
<text x="98.7" y="102.4">CAM_SDA</text>
<text x="98.7" y="106.6">CAM_SCL</text>
<text x="237.9" y="102.4">F1_HV_EN</text>
<text x="237.9" y="106.6">TEMP_1</text>
<text x="347.6" y="106.6">F0_HV_EN</text>
<text x="98.7" y="110.8">MCU_RS485_MUX_A0</text>
<text x="237.9" y="110.8">F1_LV_EN</text>
<text x="98.7" y="119.3">F0_LV_EN</text>
<text x="98.7" y="115.1">MCU_AUX_PA20</text>
<text x="237.9" y="115.1">FPGA_TDI</text>
<text x="237.9" y="119.3">FPGA_TDO</text>
<text x="98.7" y="123.5">LED_1</text>
<text x="237.9" y="123.5">FPGA_TMS</text>
<text x="98.7" y="131.9">3V8_EN</text>
<text x="98.7" y="127.7">LED_0</text>
<text x="237.9" y="131.9">FPGA_TCK</text>
<text x="237.9" y="127.7">FPGA_PROGRAM_B</text>
<text x="347.6" y="127.7">MCU_FPGA_CS</text>
<text x="98.7" y="136.1">MCU_MISO</text>
<text x="237.9" y="136.1">EXTERN_DE</text>
<text x="98.7" y="140.4">MCU_MOSI</text>
<text x="237.9" y="140.4">FPGA_INIT_B</text>
<text x="98.7" y="144.6">MCU_SCK</text>
<text x="98.7" y="148.8">FPGA_DONE</text>
<text x="237.9" y="144.6">MCU_RS485_MUX_A2</text>
<text x="347.6" y="148.8">FLASH_SEL</text>
<text x="347.6" y="144.6">MCU_RS485_0_DE</text>
<text x="98.7" y="153">MCU_FLASH_CS</text>
<text x="153.5" y="178.3">MCU_RS485_4_DE</text>
<text x="20.8" y="195.1">LED_1</text>
<text x="153.5" y="195.1">MCU_MUXED_DI</text>
<text x="153.5" y="199.4">MCU_MUXED_RO</text>
<text x="153.5" y="203.6">MCU_RS485_1_DE</text>
<text x="20.8" y="216.2">LED_0</text>
<text x="318.1" y="228.9">TEMP_0</text>
<text x="368.7" y="228.9">TEMP_1</text>
<text x="111.4" y="266.8">SDA_1</text>
<text x="136.7" y="266.8">SCL_1</text>
<text x="162" y="266.8">MCU_MDIO</text>
<text x="195.7" y="266.8">CAM_SDA</text>
<text x="225.3" y="266.8">CAM_SCL</text>
</g>
<g font-size="3.8" fill="#000080">
<text x="156.1" y="150.9">U3B</text>
<text x="29.5" y="159.3">U3A</text>
<text x="295.3" y="159.3">U3C</text>
<text x="42.2" y="188.8">D8</text>
<text x="63.3" y="193">R83</text>
<text x="80.1" y="193">330</text>
<text x="42.2" y="209.9">D9</text>
<text x="318.5" y="207.8">R86</text>
<text x="348" y="207.8">R87</text>
<text x="63.3" y="214.1">R84</text>
<text x="80.1" y="214.1">330</text>
<text x="318.5" y="212">100k</text>
<text x="348" y="212">100k</text>
<text x="105.5" y="226.8">U3D</text>
<text x="299.5" y="239.4">100n</text>
<text x="299.5" y="235.2">C127</text>
<text x="316.4" y="239.4">62.0k</text>
<text x="316.4" y="235.2">R88</text>
<text x="345.9" y="239.4">62.0k</text>
<text x="345.9" y="235.2">R89</text>
<text x="367" y="239.4">100n</text>
<text x="367" y="235.2">C128</text>
<text x="113.9" y="243.6">I2C pullups</text>
<text x="156.1" y="243.6">MDIO pullup</text>
<text x="189.8" y="243.6">more I2C pullups</text>
<text x="109.7" y="256.3">R63</text>
<text x="135" y="256.3">R64</text>
<text x="160.3" y="256.3">R82</text>
<text x="194" y="256.3">R92</text>
<text x="223.6" y="256.3">R93</text>
<text x="109.7" y="260.5">2k2</text>
<text x="135" y="260.5">2k2</text>
<text x="160.3" y="260.5">2k2</text>
<text x="194" y="260.5">2k2</text>
<text x="223.6" y="260.5">2k2</text>
<text x="29.5" y="268.9">U3F</text>
<text x="305.8" y="285.8">OSRF</text>
<text x="305.8" y="290">419 N. Shoreline Blvd</text>
<text x="305.8" y="294.2">Mountain View, CA 94043</text>
<text x="305.8" y="298.4">USA</text>
<text x="305.8" y="302.6">http://osrfoundation.org</text>
<text x="219.3" y="306.8">Morgan Quigley</text>
</g>
<g font-size="3.8" fill="#800000">
<text x="308.9" y="176.2">3V3</text>
<text x="102.2" y="243.6">3V3</text>
</g>
</svg>
